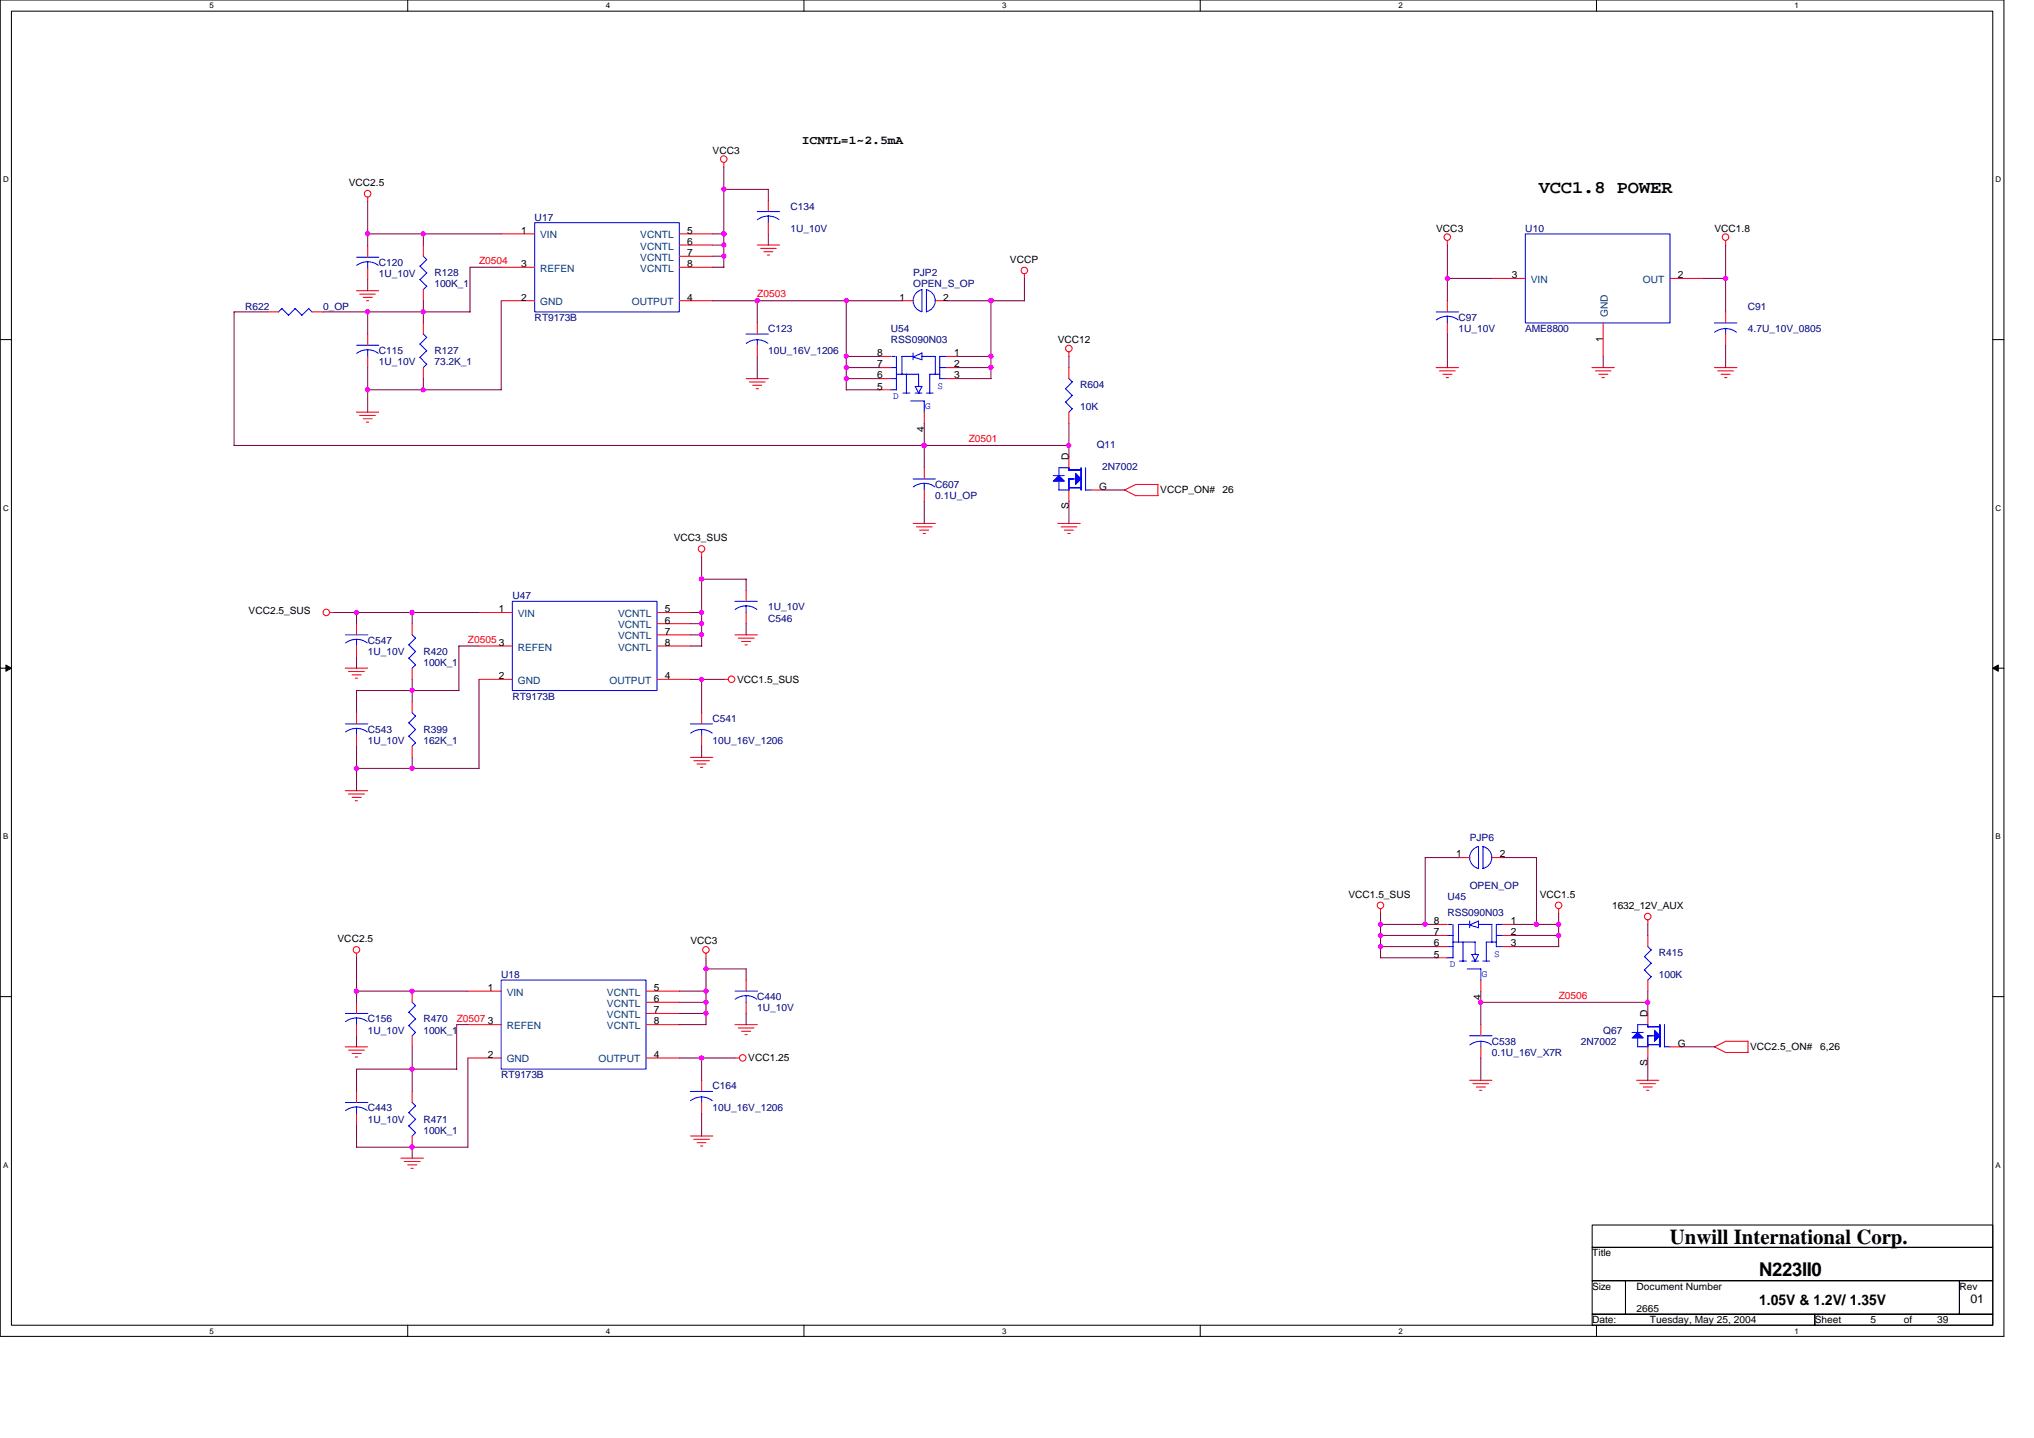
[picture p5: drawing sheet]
<svg xmlns="http://www.w3.org/2000/svg" width="297mm" height="210mm" viewBox="0 0 297 210" stroke-linecap="round" stroke-linejoin="round" font-family="sans-serif">
<path d="M0 0h292.6v195.1h-292.6zM1.7 1.6h289.3v191.8h-289.3z" fill="none" stroke="#000" stroke-width=".15"/>
<g fill="#fff">
<path d="M30.6 .2h.6v1.3h-.6z"/>
<path d="M30.6 193.6h.6v1.3h-.6z"/>
</g>
<path d="M59.5 0v1.6M59.5 193.4v1.7" fill="none" stroke="#000" stroke-width=".15"/>
<g fill="#fff">
<path d="M88.5 .2h.6v1.3h-.6z"/>
<path d="M88.5 193.6h.6v1.3h-.6z"/>
</g>
<path d="M117.4 0v1.6M117.4 193.4v1.7" fill="none" stroke="#000" stroke-width=".15"/>
<g fill="#fff">
<path d="M146.3 .2h.7v1.3h-.7z"/>
<path d="M146.3 193.6h.7v1.3h-.7z"/>
</g>
<path d="M175.3 0v1.6M175.3 193.4v1.7" fill="none" stroke="#000" stroke-width=".15"/>
<g fill="#fff">
<path d="M204.2 .2h.6v1.3h-.6z"/>
<path d="M204.2 193.6h.6v1.3h-.6z"/>
</g>
<path d="M233.1 0v1.6M233.1 193.4v1.7" fill="none" stroke="#000" stroke-width=".15"/>
<g fill="#fff">
<path d="M262.1 .2h.6v1.3h-.6z"/>
<path d="M262.1 193.6h.6v1.3h-.6z"/>
<path d="M.5 25.6h.8v1.3h-.8z"/>
<path d="M291.4 25.6h.9v1.3h-.9z"/>
<path d="M.5 73.5h.8v1.3h-.8z"/>
<path d="M291.4 73.5h.9v1.3h-.9z"/>
</g>
<path d="M0 49.6h1.7M291 49.6h1.6" fill="none" stroke="#000" stroke-width=".15"/>
<g fill="#fff">
<path d="M.5 121.5h.7v1.3h-.7z"/>
<path d="M291.4 121.5h.8v1.3h-.8z"/>
</g>
<path d="M0 97.5h1.7M291 97.5h1.6" fill="none" stroke="#000" stroke-width=".15"/>
<path d="M.9 97.1l.8 .4-.8 .5zM291 97.5l.8-.4v.9z" fill="#000" stroke="#000" stroke-width=".15"/>
<g fill="#fff">
<path d="M.5 169.4h.7v1.3h-.7z"/>
<path d="M291.4 169.4h.8v1.3h-.8z"/>
</g>
<path d="M0 145.5h1.7M291 145.5h1.6M232.5 178.8h58.5v3.3h-58.5zM232.5 191.8h32.5v1.6h-32.5zM232.5 186.9h4.9v4.9h-4.9zM232.5 182.1h58.5v4.8h-58.5zM237.4 186.9h48.7v4.9h-48.7zM265 191.8h26v1.6h-26zM286.1 186.9h4.9v4.9h-4.9z" fill="none" stroke="#000" stroke-width=".15"/>
<g fill="none" stroke="#f00" stroke-width=".15">
<path d="M53.7 28.8v.6M53.7 35.9v1.6M53.7 39.2v1.6M61.8 35.8v1.6M73.2 34.1h4.9M73.2 39h4.9M99.2 35.8h4.9M99.2 34.1h4.9M99.2 39h4.9M99.2 37.4h4.9M105.7 23.7v.7M110.6 35.8h3.3"/>
<path d="M111.1 36.3h2.3M111.5 36.7h1.4M112.1 37.2h.3M112.2 29.3v1.6M112.2 32.5v1.6M149.6 40v.7M211.4 35.1v.7M252 35.1v.7M39 45.5h1.7M45.6 45.5h1.6M52 42.4h3.3M52.5 42.9h2.3"/>
<path d="M53 43.4h1.4M53.5 43.9h.3M53.7 48.8v1.6M53.7 52v1.7M61.8 42.3v1.6M61.8 47.1v1.7M61.8 53.7v1.6M73.2 43.9h4.9M99.2 43.9h4.9M109 55.3h3.2M109.4 55.8h2.3M109.9 56.2h1.3"/>
<path d="M110.4 56.7h.4M110.6 47.1v1.7M110.6 50.4v1.6M128.5 55.3h1.6M128.5 53.7h1.6M128.5 52h1.6M128.5 56.9h1.6M131.7 43.9h1.6M136.6 43.9h1.6M138.2 55.3h1.6M138.2 53.7h1.6M138.2 52h1.6"/>
<path d="M156.1 51.4v.6M156.1 53.7v1.6M209.7 53.7h3.3M210.2 54.1h2.3M210.7 54.6h1.3M211.2 55.1h.3M211.4 43.9v1.6M211.4 47.1v1.7M217.9 40.6h4.9M232.5 53.7h3.3M233 54.1h2.3M233.5 54.6h1.3"/>
<path d="M234 55.1h.3M234.1 47.1v4.9M243.9 40.6h4.9M250.4 53.7h3.3M250.9 54.1h2.3M251.3 54.6h1.4M251.9 55.1h.3M252 45.5v1.6M252 48.8v1.6M52 60.2h3.3M52.5 60.6h2.3M53 61.1h1.4"/>
<path d="M53.5 61.6h.3M133.3 76.4h3.3M133.8 76.9h2.3M134.3 77.4h1.3M134.8 77.9h.3M135 60.2v1.6M135 68.3v1.6M135 71.5v1.7M154.5 76.4h3.3M155 76.9h2.3M155.4 77.4h1.4M155.9 77.9h.4"/>
<path d="M156.1 60.2v1.6M156.1 66.7v1.6M156.1 71.5v1.7M159.4 71.5h1.6M164.2 71.5l1.7 .9M165.8 70.7h3.3M165.9 70.7l-1.7 .8M169.1 70.7v1.6h-3.2M48.2 89.4h.6M50.4 97.5h3.3M50.9 98h2.3M51.4 98.5h1.3"/>
<path d="M51.9 99h.3M52.1 91v1.7M52.1 94.3v1.6M60.2 91v1.7M60.2 97.5v1.7M70 89.4h4.8M70 99.2h4.8M70 94.3h4.8M95.9 92.7h4.9M95.9 89.4h4.9M95.9 99.2h4.9M95.9 94.3h4.9"/>
<path d="M95.9 91h4.9M102.5 80.6v.7M105.7 99.2h.7M107.3 92.7h3.3M107.8 93.2h2.3M108.3 93.6h1.3M108.8 94.1h.3M109 86.2v1.6M109 89.4v1.6M50.4 115.4h3.3M50.9 115.9h2.3M51.4 116.4h1.3"/>
<path d="M51.9 116.9h.3M52.1 104v1.7M52.1 107.3v1.6M60.2 102.4v1.6M60.2 108.9v1.7M100.8 110.6h3.3M101.3 111h2.3M101.8 111.5h1.3M102.3 112h.3M102.5 104v1.7M102.5 107.3v1.6M52.1 139.1v.7"/>
<path d="M103.1 139.1v.7M201.6 132.7v.6M209.7 134.9h1.7M209.7 136.5h1.7M209.7 138.2h1.7M209.7 139.8h1.7M213 125.2h1.6M217.9 125.2h1.6M219.5 134.9h1.6M219.5 136.5h1.6M219.5 138.2h1.6M227.6 132.7v.6"/>
<path d="M240.6 134.3v.7M240.6 136.5v1.7M50.4 152.8h3.3M50.9 153.3h2.3M51.4 153.8h1.3M51.9 154.3h.3M52.1 146.3v1.6M52.1 149.6v1.6M52.1 159.3v1.6M60.2 144.7v1.6M60.2 151.2v1.6M60.2 159.3v1.6"/>
<path d="M68.3 149.6h4.9M68.3 154.4h4.9M68.3 144.7h4.9M94.3 149.6h4.9M94.3 154.4h4.9M94.3 144.7h4.9M94.3 146.3h4.9M94.3 147.9h4.9M102.5 157.7v1.6M107.3 154.4h.7M107.3 149.6h3.3M107.8 150.1h2.3"/>
<path d="M108.3 150.5h1.3M108.8 151h.3M109 143.1v1.6M109 146.3v1.6M214.6 157.7h3.3M215.1 158.2h2.3M215.6 158.7h1.3M216.1 159.2h.3M216.3 143.1v1.6M216.3 149.6v1.6M216.3 152.8v1.6M239 157.7h3.2"/>
<path d="M239.5 158.2h2.3M240 158.7h1.3M240.5 159.2h.3M240.6 143.1v1.6M240.6 147.9v1.7M240.6 152.8v1.6M243.9 152.8h1.6M252 152h3.3v1.6h-3.3l-1.6-.8M252 152l-1.6 .8M52.1 162.6v1.6M58.5 169.1h3.3M59 169.5h2.3"/>
<path d="M59.5 170h1.4M60 170.5h.3M60.2 165.8v1.6M100.8 165.8h3.3M101.3 166.3h2.3M101.8 166.8h1.3M102.3 167.3h.3M102.5 160.9v1.7"/>
<circle cx="53.7" cy="28.3" r=".48"/>
<circle cx="105.7" cy="23.2" r=".48"/>
<circle cx="149.6" cy="39.5" r=".48"/>
<circle cx="211.4" cy="34.6" r=".48"/>
<circle cx="252" cy="34.6" r=".48"/>
<circle cx="156.1" cy="50.9" r=".48"/>
<circle cx="47.7" cy="89.4" r=".48"/>
<circle cx="102.5" cy="80.1" r=".48"/>
<circle cx="106.8" cy="99.2" r=".48"/>
<circle cx="52.1" cy="138.6" r=".48"/>
<circle cx="103.1" cy="138.6" r=".48"/>
<circle cx="201.6" cy="132.2" r=".48"/>
<circle cx="227.6" cy="132.2" r=".48"/>
<circle cx="240.6" cy="133.8" r=".48"/>
<circle cx="108.5" cy="154.4" r=".48"/>
</g>
<g fill="#00f" stroke="#00f" stroke-width=".15">
<path d="M157.1 69.1l.8 .8-.8 .8z" fill-rule="evenodd"/>
<path d="M153.8 70.2l.8-.8 .8 .8z" fill-rule="evenodd"/>
<path d="M241.6 150.4l.8 .8-.8 .8z" fill-rule="evenodd"/>
<path d="M238.4 151.5l.8-.8 .8 .8z" fill-rule="evenodd"/>
</g>
<g fill="none" stroke="#00f" stroke-width=".15">
<path d="M52.1 37.5h3.2M52.1 38.7a2.61 2.61 0 0 1 3.1 0M53.7 38.2v1M61.3 38.8l1 1-1 1M61.8 37.4l.5 .5M62.3 37.9l-1 1M78.1 32.5h21.1v13h-21.1zM110.6 30.9h3.3M110.6 32.1a2.59 2.59 0 0 1 1.6-.6 2.46 2.46 0 0 1 1.6 .6M112.2 31.5v1M222.8 34.1h21.1v13h-21.1zM41.1 45l1 1"/>
<path d="M41.2 45l-.5 .6M43.1 45l1 1M43.1 45l-1 1M45.1 45l.5 .5M45.1 45l-1 1M52.1 50.4h3.2M52.1 51.6a2.61 2.61 0 0 1 3.1 0M53.7 51.1v.9M61.3 52.2l1 .9-.5 .6M61.3 50.2l1 1-1 1M61.3 40.8l1 1-.5 .5M61.8 48.7l.5 .5-1 1"/>
<path d="M108.9 48.8h3.3M110.6 49.6a2.56 2.56 0 0 0-1.6 .5M110.6 49.6a2.46 2.46 0 0 1 1.5 .5M110.6 49.6v.8M130.1 53.7h.8M130.1 55.3h.8M130.1 56.9h.8M130.2 52h.5M130.9 52v4.9M130.9 54.6h3.3v1.8M131.7 52h1.6M131.7 52v2.7"/>
<path d="M131.9 57.4h1M132.4 54.6v2.8M133 58.5h2v1.7M133.3 51.5v1M133.6 57.4h1M134.1 57.4l.5-1h-1l.6 1M134.6 42.3a1.63 1.63 0 0 0-1.3 1.6 1.63 1.63 0 0 0 1.3 1.6M134.6 52h2v2.7M134.6 42.2v3.3M134.6 51.5v1l-1.1-.3M134.6 51.5l-1.1 .5M135.3 42.3a1.65 1.65 0 0 1 1.3 1.6 1.63 1.63 0 0 1-1.3 1.6"/>
<path d="M135.3 57.4h1M135.3 42.3v3.3M137.2 54.6h-1.4v2.8M137.2 53.7h1M138.2 52h-1v3.3h1M155.6 58.7l1 1M156.1 55.2l.5 .6M156.6 59.6l-.5 .6M156.6 57.7l-1 1M156.6 55.7l-1 1 1 1M209.7 45.5h3.3M209.8 46.7a2.7 2.7 0 0 1 1.5-.5h.1a2.5 2.5 0 0 1 1.5 .5"/>
<path d="M211.4 46.2v1M250.4 47.1h3.2M250.4 48.5a2.7 2.7 0 0 1 1.6-.5 2.5 2.5 0 0 1 1.6 .5M252 47.9v.9M133.3 69.9h3.3M133.4 71.1a2.61 2.61 0 0 1 3.1 0M135 70.5v1M153.8 69.4h1.6M154.6 68.3h1.5v.3M154.6 71.5h1.5M154.6 68.3v1.1M154.6 70.2v1.3"/>
<path d="M156.1 69.9h1M156.1 71.2h1.8M156.1 69.9v1.6M156.1 68.6h1.8M157.9 68.3v3.2M158.5 68.3v3.2h.9M50.4 92.7h3.3M50.5 93.9a2.7 2.7 0 0 1 1.5-.6h.1a2.5 2.5 0 0 1 1.5 .6M52.1 93.3v1M59.7 96.1l1 .9M60.2 92.6l.5 .6M60.7 97l-.5 .5"/>
<path d="M60.7 95.1l-1 1M60.7 93.1l-1 1 1 1M74.8 87.8h21.1v13h-21.1zM107.3 87.8h3.3M107.4 89a2.7 2.7 0 0 1 1.5-.6h.1a2.5 2.5 0 0 1 1.5 .6M109 88.4v1M50.4 105.7h3.3M50.5 106.8a2.7 2.7 0 0 1 1.5-.5h.1a2.5 2.5 0 0 1 1.5 .5M52.1 106.3v1M60.2 104l.5 .5M60.7 108.4l-.5 .5M60.7 106.5l-1 .9 1 1"/>
<path d="M60.7 104.5l-1 1 1 1M100.8 105.7h3.3M100.9 107a2.61 2.61 0 0 1 3.1 0M102.5 106.5v.8M211.3 136.5h.9M211.3 138.2h.9M211.3 139.8h.9M211.5 134.9h.5M212.2 134.9v4.9M212.2 137.5h3.2M213 134.9h1.6M213 134.9v2.6"/>
<path d="M213.7 137.5v2.8M214.6 134.4v1M215.4 137.5v1.8M215.9 123.6a1.63 1.63 0 0 0-1.3 1.6v-.1a1.63 1.63 0 0 0 1.3 1.7M215.9 134.9h2v2.6M215.9 123.5v3.3M215.9 134.4v1l-1.1-.3M215.9 134.5l-1.1 .5M216.6 123.6a1.65 1.65 0 0 1 1.3 1.6v-.1a1.63 1.63 0 0 1-1.3 1.7M216.6 123.5v3.3M218.5 137.5h-1.5l.1 2.8M218.5 136.5h1"/>
<path d="M219.5 134.9h-1v3.3h1M240.1 139.6l1 1-.9 1M240.6 138.2l.5 .5M241.1 138.6l-.9 1M50.4 147.9h3.3M50.5 149.1a2.7 2.7 0 0 1 1.5-.5h.1a2.5 2.5 0 0 1 1.5 .5M52.1 148.6v1M59.7 149.7l1 1M60.2 146.3l.5 .5M60.7 150.7l-.5 .5M60.7 148.7l-1 1M60.7 146.8l-1 .9 1 1"/>
<path d="M73.2 143.1h21.1v13h-21.1zM100.8 159.3h3.3M107.3 144.7h3.3M107.4 145.9a2.7 2.7 0 0 1 1.5-.6h.1a2.5 2.5 0 0 1 1.5 .6M109 145.3v1M213.1 140.3h1M214.3 141.4h2v1.7M214.6 151.2h3.3M214.6 152.5a2.61 2.61 0 0 1 3.2 0M214.9 140.3h1M215.4 140.3l.5-1h-1l.6 1M216.3 152v.8"/>
<path d="M216.6 140.3h.9M238.3 150.7h1.7M239.1 149.6h1.5v.3M239.1 152.8h1.5M239.2 149.6v1.1M239.2 151.5v1.3M240.1 141.6l1 1-.5 .5M240.6 152.5h1.8M240.6 149.9h1.8M241.6 151.2h-1v1.6M242.4 149.6v3.2M243.1 152.8h.8"/>
<path d="M243.1 149.5v3.3M50.4 160.9h3.3M50.5 162.1a2.7 2.7 0 0 1 1.5-.5h.1a2.5 2.5 0 0 1 1.5 .5M52.1 161.6v1M59.7 164.3l1 1M59.7 162.4l1 1M60.2 160.9l.5 .5M60.7 165.3l-.5 .5M60.7 163.4l-1 1M60.7 161.4l-1 1M100.9 160.7a2.61 2.61 0 0 1 3.1 0M102.5 160.1v.8"/>
</g>
<g fill="none" stroke="#800040" stroke-width=".15">
<path d="M53.7 29.4v6.5M53.7 34.1h19.5M61.8 34.1v1.7M73.2 39h-4.6v6.6M104.1 39h1.6M104.1 34.1h1.6M104.1 35.8h1.6M104.1 37.4h1.6M105.7 24.4v14.6M105.7 27.6h6.5M112.2 27.6v1.7M112.2 34.1v1.7"/>
<path d="M211.4 35.8v8.1M252 35.8v9.8M39.1 45.5h-4.9v19.5M47.2 45.5h21.5M53.7 40.8v1.7M53.7 45.5v3.3M53.7 53.7v6.5M53.7 56.9h19.5M61.8 43.9v3.3M61.8 55.3v1.6M73.2 43.9v13M104.1 43.9h27.6"/>
<path d="M110.6 43.9v3.3M110.6 52v3.3M123.6 56.9h4.9M123.6 43.9v13M123.6 52h4.9M123.6 55.3h4.9M123.6 53.7h4.9M138.2 43.9h11.4M139.8 52h4.9M139.8 53.7h4.9M144.7 43.9v11.4h-4.9M149.6 40.6v3.3"/>
<path d="M156.1 52v1.7M211.4 48.8v4.9M211.4 40.6h6.5M234.1 52v1.7M248.8 40.6h3.2M252 50.4v3.3M34.2 65h121.9M135 61.8v6.5M135 73.2v3.2M156.1 61.8v4.9M156.1 73.2v3.2M161 71.5h3.3"/>
<path d="M48.8 89.4h21.2M52.1 89.4v1.7M52.1 95.9v1.7M60.2 89.4v1.7M60.2 99.2v3.2M70 99.2v13M70 94.3h-3v6.5M100.8 99.2h4.9M100.8 89.4h1.7M100.8 91h1.7M100.8 92.7h1.7M102.5 81.3v13h-1.7"/>
<path d="M102.5 99.2v4.9M102.5 84.5h6.5v1.7M109 91v1.7M52.1 108.9v6.5M52.1 112.2h17.9M60.2 110.6v1.6M67 100.8h-14.9v3.3M102.5 108.9v1.7M52.1 139.8v6.5M103.1 139.8v9.8M201.6 134.9h8.2M201.6 136.5h8.2"/>
<path d="M201.6 133.3v6.5M201.6 139.8h8.2M201.6 138.2h8.2M213 125.2h-4.9v9.8M219.5 125.2h4.9M221.1 134.9h6.5M221.1 136.5h6.5M224.4 125.2v9.8M227.6 133.3v4.9h-6.5M240.6 134.9v1.7M52.1 151.2v1.6M52.1 144.7h16.2"/>
<path d="M60.2 152.8v6.5M68.3 154.4v13.1M68.3 149.6h-1.6v6.5h-14.6v3.2M99.2 146.3h3.9M99.2 149.6h3.9M99.2 144.7h3.9M99.2 147.9h3.9M99.2 154.4h8.2M102.5 154.4v3.3M103.1 141.4h5.9v1.7M109 147.9v1.7M216.3 144.7v4.9"/>
<path d="M216.3 154.4v3.3M216.3 146.3h24.4M240.6 144.7v3.3M240.6 154.4v3.3M245.5 152.8h4.9M52.1 164.2v3.3l16.2-.1M60.2 167.4v1.7M102.5 162.6v3.2"/>
</g>
<g fill="#f0f" stroke="#f0f" stroke-width=".15">
<circle cx="144.7" cy="43.9" r=".32"/>
<circle cx="53.7" cy="34.1" r=".31"/>
<circle cx="52" cy="89.4" r=".32"/>
<circle cx="60.2" cy="89.4" r=".32"/>
<circle cx="110.6" cy="43.9" r=".32"/>
<circle cx="61.8" cy="34.1" r=".31"/>
<circle cx="60.2" cy="100.8" r=".32"/>
<circle cx="105.7" cy="34.1" r=".31"/>
<circle cx="105.7" cy="35.7" r=".32"/>
<circle cx="102.4" cy="89.4" r=".32"/>
<circle cx="102.4" cy="84.5" r=".32"/>
<circle cx="52" cy="112.2" r=".32"/>
<circle cx="60.2" cy="112.2" r=".32"/>
<circle cx="105.7" cy="37.4" r=".32"/>
<circle cx="105.7" cy="27.6" r=".32"/>
<circle cx="102.4" cy="91" r=".31"/>
<circle cx="102.4" cy="92.6" r=".32"/>
<circle cx="227.6" cy="134.9" r=".32"/>
<circle cx="240.6" cy="146.3" r=".32"/>
<circle cx="201.6" cy="134.9" r=".32"/>
<circle cx="208.1" cy="134.9" r=".32"/>
<circle cx="216.2" cy="146.3" r=".32"/>
<circle cx="227.6" cy="136.5" r=".32"/>
<circle cx="224.4" cy="134.9" r=".32"/>
<circle cx="53.7" cy="56.9" r=".32"/>
<circle cx="61.8" cy="56.9" r=".32"/>
<circle cx="201.6" cy="136.5" r=".32"/>
<circle cx="102.4" cy="99.2" r=".31"/>
<circle cx="201.6" cy="138.2" r=".32"/>
<circle cx="103.1" cy="147.9" r=".31"/>
<circle cx="60.2" cy="144.7" r=".32"/>
<circle cx="252" cy="40.6" r=".32"/>
<circle cx="211.4" cy="40.6" r=".32"/>
<circle cx="60.2" cy="156" r=".31"/>
<circle cx="52" cy="144.7" r=".32"/>
<circle cx="60.2" cy="167.4" r=".32"/>
<circle cx="103.1" cy="141.4" r=".32"/>
<circle cx="102.4" cy="154.4" r=".32"/>
<circle cx="103.1" cy="144.7" r=".32"/>
<circle cx="103.1" cy="146.3" r=".32"/>
<circle cx="123.6" cy="43.9" r=".32"/>
<circle cx="123.6" cy="52" r=".32"/>
<circle cx="123.6" cy="55.3" r=".32"/>
<circle cx="123.6" cy="53.6" r=".32"/>
<circle cx="144.7" cy="53.6" r=".32"/>
<circle cx="144.7" cy="52" r=".32"/>
<circle cx="135" cy="65" r=".32"/>
<circle cx="156.1" cy="65" r=".32"/>
<circle cx="53.7" cy="45.5" r=".32"/>
<circle cx="61.8" cy="45.5" r=".32"/>
</g>
<text font-size="3.1" x="243.9" y="181.6">Unwill International Corp.</text>
<text font-size="2.8" x="256.9" y="186.3">N223II0</text>
<text font-size="2.6" x="224.7" y="28.2">VCC1.8 POWER</text>
<text font-size="2.1" x="256.9" y="190.5">1.05V &amp; 1.2V/ 1.35V</text>
<g font-size="1.8">
<text x="117.1" y="21">ICNTL=1~2.5mA</text>
<text x="287.8" y="190.2">01</text>
</g>
<g font-size="1.5">
<text x="104.1" y="22.5">VCC3</text>
<text x="50.9" y="27.2">VCC2.5</text>
<text x="76.1" y="34.1">1</text>
<text x="100.3" y="35.8">6</text>
<text x="100.3" y="34.1">5</text>
<text x="209.7" y="33.8">VCC3</text>
<text x="250.4" y="33.8">VCC1.8</text>
<text x="76.1" y="39">3</text>
<text x="100.3" y="39">8</text>
<text x="100.3" y="37.4">7</text>
<text x="147.5" y="38.4">VCCP</text>
<text x="220.8" y="40.6">3</text>
<text x="245" y="40.6">2</text>
<text x="76.1" y="43.9">2</text>
<text x="100.3" y="43.9">4</text>
<text x="131.4" y="43.9">1</text>
<text x="137.7" y="43.9">2</text>
<text x="128.1" y="53.6">7</text>
<text x="128.1" y="52">8</text>
<text x="139.4" y="52">1</text>
<text x="139.4" y="53.6">2</text>
<text x="154.5" y="50.1">VCC12</text>
<text x="234.1" y="50" transform="rotate(-90 234.1 50)">1</text>
<text x="128.1" y="56.9">5</text>
<text x="128.1" y="55.2">6</text>
<text x="139.4" y="55.2">3</text>
<text x="135" y="63" transform="rotate(-90 135 63)">4</text>
<text x="156.1" y="67.1" transform="rotate(-90 156.1 67.1)">D</text>
<text x="160.5" y="71.5">G</text>
<text x="156.1" y="74.4" transform="rotate(-90 156.1 74.4)">S</text>
<text x="169.4" y="72">VCCP_ON#</text>
<text x="178.5" y="72">26</text>
<text x="98.4" y="79">VCC3_SUS</text>
<text x="36.3" y="89.6">VCC2.5_SUS</text>
<text x="72.9" y="89.4">1</text>
<text x="97.1" y="89.4">5</text>
<text x="72.9" y="94.3">3</text>
<text x="97.1" y="94.3">8</text>
<text x="97.1" y="91">6</text>
<text x="97.1" y="92.6">7</text>
<text x="72.9" y="99.1">2</text>
<text x="97.1" y="99.1">4</text>
<text x="107.7" y="99.7">VCC1.5_SUS</text>
<text x="212.7" y="125.2">1</text>
<text x="219" y="125.2">2</text>
<text x="196.9" y="131">VCC1.5_SUS</text>
<text x="224.9" y="131">VCC1.5</text>
<text x="49.3" y="137.5">VCC2.5</text>
<text x="100.8" y="137.9">VCC3</text>
<text x="209.4" y="136.5">7</text>
<text x="209.4" y="134.9">8</text>
<text x="220.6" y="134.9">1</text>
<text x="220.6" y="136.5">2</text>
<text x="235.4" y="132.7">1632_12V_AUX</text>
<text x="209.4" y="139.8">5</text>
<text x="209.4" y="138.2">6</text>
<text x="220.6" y="138.2">3</text>
<text x="71.2" y="144.7">1</text>
<text x="71.2" y="149.5">3</text>
<text x="95.5" y="149.5">8</text>
<text x="95.5" y="146.3">6</text>
<text x="95.5" y="144.7">5</text>
<text x="95.5" y="147.9">7</text>
<text x="216.2" y="145.9" transform="rotate(-90 216.2 145.9)">4</text>
<text x="240.6" y="148.4" transform="rotate(-90 240.6 148.4)">D</text>
<text x="71.2" y="154.4">2</text>
<text x="95.5" y="154.4">4</text>
<text x="109.3" y="154.9">VCC1.25</text>
<text x="240.6" y="155.6" transform="rotate(-90 240.6 155.6)">S</text>
<text x="245" y="152.8">G</text>
<text x="255.6" y="153.3">VCC2.5_ON#</text>
<text x="265.8" y="153.3">6,26</text>
<text x="232.5" y="183.4">Title</text>
<text x="232.5" y="188.3">Size</text>
<text x="239" y="188.3">Document Number</text>
<text x="239" y="191.5">2665</text>
<text x="286.1" y="188.3">Rev</text>
<text x="232.5" y="193.1">Date:</text>
<text x="241" y="193.1">Tuesday, May 25, 2004</text>
<text x="265" y="193.1">Sheet</text>
<text x="273.2" y="193.1">5</text>
<text x="278" y="193.1">of</text>
<text x="282.9" y="193.1">39</text>
</g>
<g font-size="1.5" fill="#000080">
<text x="78.1" y="32.2">U17</text>
<text x="115.5" y="33.8">1U_10V</text>
<text x="115.5" y="30.6">C134</text>
<text x="222.8" y="33.8">U10</text>
<text x="55.3" y="40.5">1U_10V</text>
<text x="55.3" y="38.9">C120</text>
<text x="63.4" y="40.3">R128</text>
<text x="63.4" y="42">100K_1</text>
<text x="133.3" y="40.3">PJP2</text>
<text x="133.3" y="42">OPEN_S_OP</text>
<text x="35.8" y="45.2">R622</text>
<text x="47.2" y="45.2">0_OP</text>
<text x="78.1" y="46.8">RT9173B</text>
<text x="213" y="46.8">C97</text>
<text x="255.3" y="45.2">C91</text>
<text x="55.3" y="53.3">1U_10V</text>
<text x="55.3" y="51.7">C115</text>
<text x="63.4" y="51.7">R127</text>
<text x="63.4" y="53.3">73.2K_1</text>
<text x="112.2" y="48.5">C123</text>
<text x="112.2" y="51.7">10U_16V_1206</text>
<text x="130.1" y="48.5">U54</text>
<text x="130.1" y="50.1">RSS090N03</text>
<text x="213" y="48.5">1U_10V</text>
<text x="222.8" y="48.5">AME8800</text>
<text x="255.3" y="48.5">4.7U_10V_0805</text>
<text x="157.7" y="56.6">R604</text>
<text x="157.7" y="59.8">10K</text>
<text x="160.2" y="65.4">Q11</text>
<text x="136.6" y="71.2">C607</text>
<text x="161" y="68.6">2N7002</text>
<text x="136.6" y="72.8">0.1U_OP</text>
<text x="74.8" y="87.5">U47</text>
<text x="112.2" y="89.1">1U_10V</text>
<text x="53.7" y="95.6">1U_10V</text>
<text x="53.7" y="94">C547</text>
<text x="61.8" y="95.6">R420</text>
<text x="112.2" y="90.7">C546</text>
<text x="61.8" y="97.2">100K_1</text>
<text x="53.7" y="107">C543</text>
<text x="61.8" y="107">R399</text>
<text x="74.8" y="102.1">RT9173B</text>
<text x="104.1" y="105.3">C541</text>
<text x="53.7" y="108.6">1U_10V</text>
<text x="61.8" y="108.6">162K_1</text>
<text x="104.1" y="108.6">10U_16V_1206</text>
<text x="214.6" y="122.7">PJP6</text>
<text x="211.4" y="131.4">U45</text>
<text x="214.6" y="129.7">OPEN_OP</text>
<text x="211.4" y="133.6">RSS090N03</text>
<text x="73.2" y="142.7">U18</text>
<text x="242.2" y="139.5">R415</text>
<text x="242.2" y="142.7">100K</text>
<text x="53.7" y="149.2">C156</text>
<text x="61.8" y="149.2">R470</text>
<text x="110.6" y="147.6">1U_10V</text>
<text x="110.6" y="146">C440</text>
<text x="53.7" y="150.9">1U_10V</text>
<text x="61.8" y="150.9">100K_1</text>
<text x="217.9" y="152.5">C538</text>
<text x="217.9" y="154.1">0.1U_16V_X7R</text>
<text x="230.9" y="152.5">2N7002</text>
<text x="234.1" y="150.9">Q67</text>
<text x="73.2" y="157.4">RT9173B</text>
<text x="104.1" y="159">C164</text>
<text x="53.7" y="163.9">1U_10V</text>
<text x="53.7" y="162.2">C443</text>
<text x="61.8" y="163.9">R471</text>
<text x="61.8" y="165.5">100K_1</text>
<text x="104.1" y="162.2">10U_16V_1206</text>
</g>
<g font-size="1.5" fill="#004080">
<text x="78.9" y="34.8">VIN</text>
<text x="93.5" y="34.8">VCNTL</text>
<text x="78.9" y="39.7">REFEN</text>
<text x="93.5" y="39.7">VCNTL</text>
<text x="93.5" y="36.4">VCNTL</text>
<text x="93.5" y="38.1">VCNTL</text>
<text x="223.6" y="41.3">VIN</text>
<text x="239.9" y="41.3">OUT</text>
<text x="78.9" y="44.6">GND</text>
<text x="92.3" y="44.6">OUTPUT</text>
<text x="234.8" y="46.3" transform="rotate(-90 234.8 46.3)">GND</text>
<text x="75.6" y="90.1">VIN</text>
<text x="75.6" y="95">REFEN</text>
<text x="90.3" y="95">VCNTL</text>
<text x="90.3" y="91.7">VCNTL</text>
<text x="90.3" y="90.1">VCNTL</text>
<text x="90.3" y="93.3">VCNTL</text>
<text x="75.6" y="99.8">GND</text>
<text x="89" y="99.8">OUTPUT</text>
<text x="74" y="145.3">VIN</text>
<text x="88.6" y="145.3">VCNTL</text>
<text x="88.6" y="148.6">VCNTL</text>
<text x="88.6" y="147">VCNTL</text>
<text x="74" y="155.1">GND</text>
<text x="74" y="150.2">REFEN</text>
<text x="87.4" y="155.1">OUTPUT</text>
<text x="88.6" y="150.2">VCNTL</text>
</g>
<g font-size="1.5" fill="#f00">
<text x="70" y="38.5">Z0504</text>
<text x="110.6" y="43.4">Z0503</text>
<text x="141.5" y="64.6">Z0501</text>
<text x="68.3" y="93.8">Z0505</text>
<text x="66.7" y="149.2">Z0507</text>
<text x="227.6" y="145.8">Z0506</text>
</g>
<g font-size="1.5" fill="#00f">
<text x="130.4" y="58.2">D</text>
<text x="135.1" y="59.7">G</text>
<text x="136.9" y="56.8">S</text>
<text x="211.7" y="141.1">D</text>
<text x="216.4" y="142.6">G</text>
<text x="218.2" y="139.7">S</text>
</g>
<g font-size="1.2">
<text x="30.6" y="1.2">5</text>
<text x="88.5" y="1.2">4</text>
<text x="146.3" y="1.2">3</text>
<text x="204.2" y="1.2">2</text>
<text x="262.1" y="1.2">1</text>
<text x=".5" y="26.6">D</text>
<text x="291.4" y="26.6">D</text>
<text x=".5" y="74.6">C</text>
<text x="291.4" y="74.6">C</text>
<text x=".5" y="122.5">B</text>
<text x="291.4" y="122.5">B</text>
<text x=".5" y="170.5">A</text>
<text x="291.4" y="170.5">A</text>
<text x="30.6" y="194.7">5</text>
<text x="88.5" y="194.7">4</text>
<text x="146.3" y="194.7">3</text>
<text x="204.2" y="194.7">2</text>
<text x="262.1" y="194.7">1</text>
</g>
</svg>
